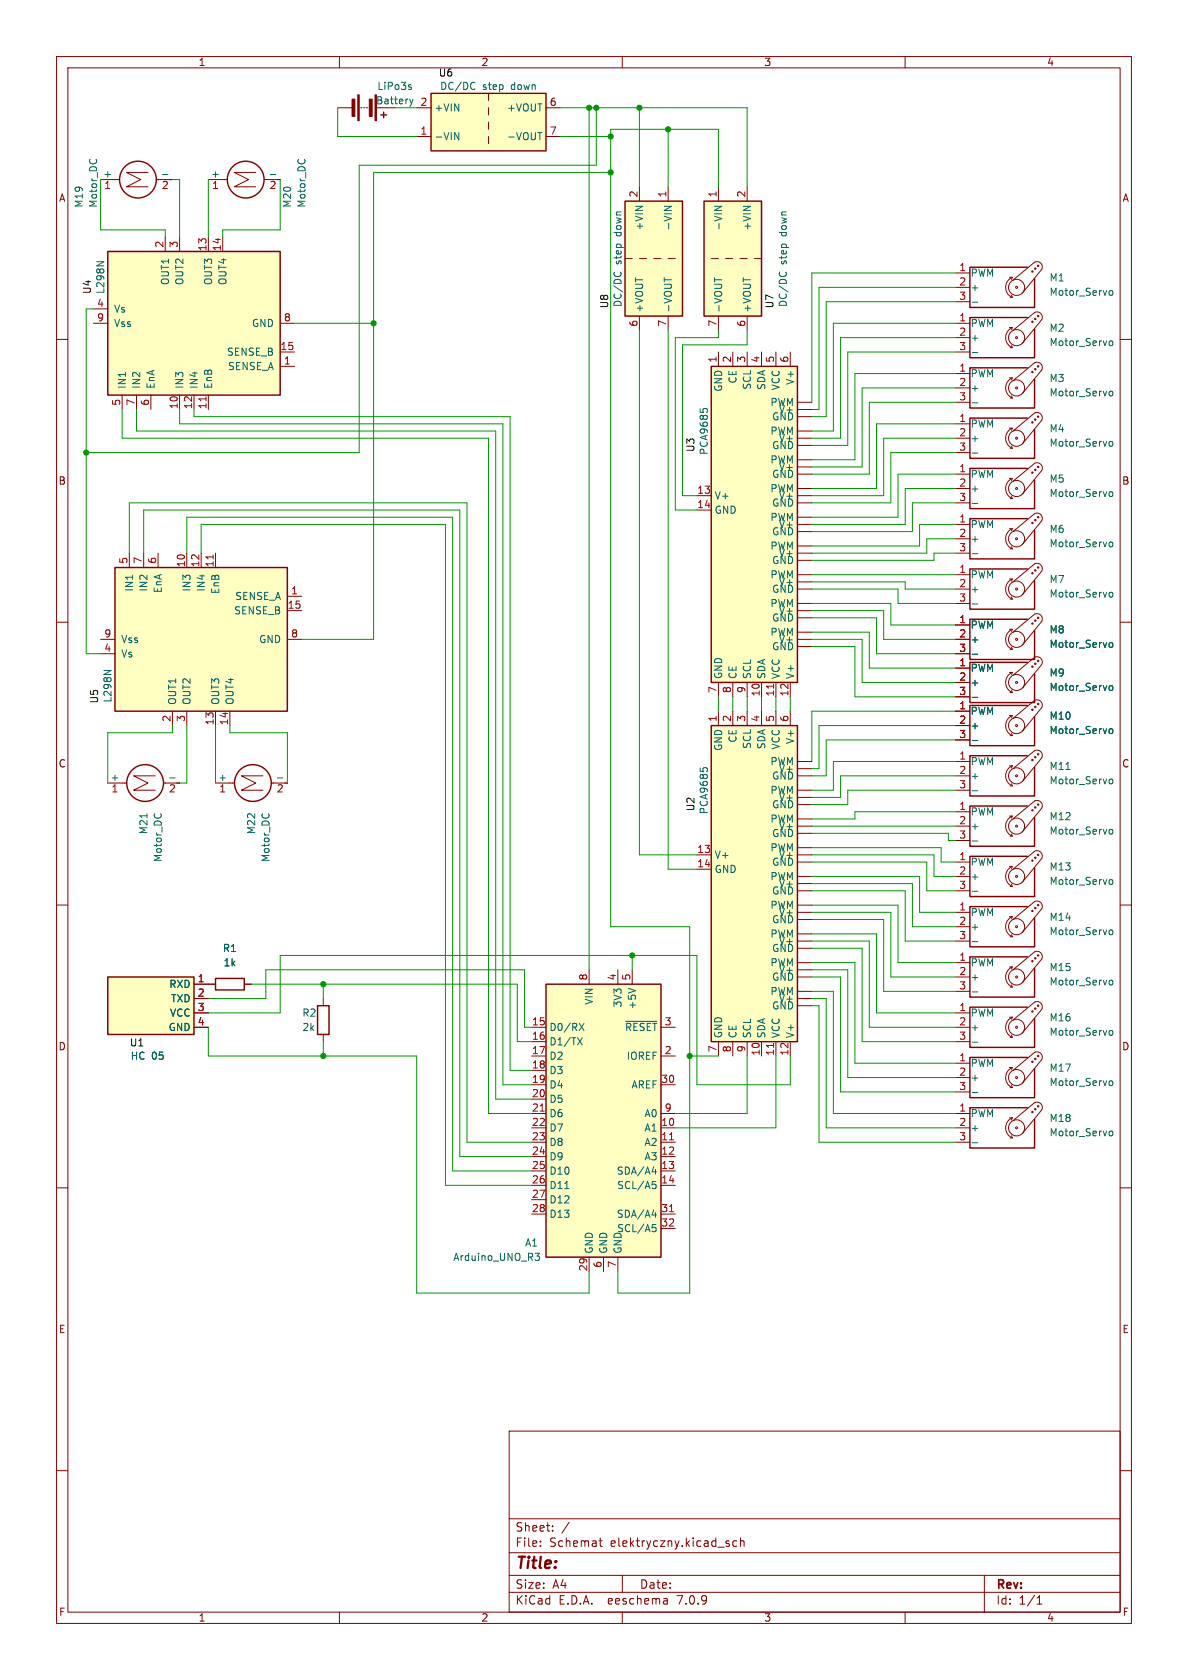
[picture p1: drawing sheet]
<svg xmlns="http://www.w3.org/2000/svg" width="210mm" height="297mm" viewBox="0 0 210 297" stroke-linecap="round" stroke-linejoin="round" font-family="sans-serif">
<g fill="none" stroke="#840000" stroke-width=".18">
<path d="M10 10h190v277h-190zM12 12h186v273h-186zM59.7 19.1h2.5M60 10v2M63.8 19.1h.2M64.3 19.1h.2M64.8 19.1h.2M73.7 19.1h2.5M86.4 16.5v1.3M86.4 19.1v1.2M96.5 19.1h2.6M110 10v2"/>
<path d="M160 10v2M17.8 31.8h3.3M26.2 30.5h-3.8l2.5 1.3-2.5 1.2h3.8M27.6 31.8h2.9M36.8 31.8h3.4M45.2 30.5h-3.8l2.5 1.3-2.5 1.2h3.8M46.7 31.8h2.8M73.7 24.1h2.5M86.4 21.6v1.3M86.4 24.1v1.3M96.5 24.1h2.6M113 33v2.6"/>
<path d="M118.1 33v2.6M127 33v2.6M132.1 33v2.6M10 60h2M16.5 54.6h2.5M16.5 57.2h2.5M29.2 41.9v2.6M31.7 41.9v2.6M36.8 41.9v2.6M39.4 41.9v2.6M49.5 57.2h2.6M110.5 45.7h1.3"/>
<path d="M113 45.7h1.3M113 55.9v2.5M115.6 45.7h1.2M118.1 45.7h1.3M118.1 55.9v2.5M125.7 45.7h1.3M127 55.9v2.5M128.3 45.7h1.2M130.8 45.7h1.3M132.1 55.9v2.5M133.3 45.7h1.3M168.9 57.2h2.5"/>
<path d="M168.9 59.7h2.5M168.9 48.3h2.5M168.9 50.8h2.5M168.9 53.3h2.5M178.4 57.9h.5M178.4 49h.5M178.6 52.6h.3M178.8 52.2l.1 .4M178.9 57.9a1.93 1.93 0 0 0-1.1 1.8 1.93 1.93 0 0 0 1.1 1.8M178.9 49a1.93 1.93 0 0 0-1.1 1.8 1.93 1.93 0 0 0 1.1 1.8M178.9 57.9l-.1 .4M178.9 49l-.1 .4"/>
<path d="M179.1 58.4l3.8-3.2a.94 .94 0 0 1 1.1 .2 .94 .94 0 0 1 .1 1.1l-3.4 4.2M179.1 49.5l3.8-3.1a.94 .94 0 0 1 1.1 .1 .94 .94 0 0 1 .1 1.1l-3.4 4.2M198 60h2M21.6 69.9v2.5M24.1 69.9v2.5M26.7 69.9v2.5M31.7 69.9v2.5M34.3 69.9v2.5M36.8 69.9v2.5M49.5 64.8h2.6M49.5 62.2h2.6M127 62.2v2.6"/>
<path d="M129.5 62.2v2.6M132.1 62.2v2.6M134.6 62.2v2.6M137.2 62.2v2.6M139.7 62.2v2.6M141 73.7h2.5M141 78.7h2.5M141 71.1h2.5M141 76.2h2.5M141 72.4h2.5M141 77.5h2.5M168.9 71.1h2.5"/>
<path d="M168.9 77.5h2.5M168.9 62.2h2.5M168.9 66h2.5M168.9 68.6h2.5M168.9 74.9h2.5M178.4 66.8h.5M178.4 75.7h.5M178.6 61.5h.3M178.6 70.4h.3M178.6 79.2h.3M178.8 61.1l.1 .4M178.8 70l.1 .4"/>
<path d="M178.8 78.9l.1 .3M178.9 66.8a1.93 1.93 0 0 0-1.1 1.8 1.93 1.93 0 0 0 1.1 1.8M178.9 75.7a1.93 1.93 0 0 0-1.1 1.8 1.93 1.93 0 0 0 1.1 1.7M178.9 66.8l-.1 .4M178.9 75.7l-.1 .4M179.1 67.3l3.8-3.2a.94 .94 0 0 1 1.1 .2 .94 .94 0 0 1 .1 1.1l-3.4 4.2M179.1 76.2l3.8-3.2a.94 .94 0 0 1 1.1 .2 .94 .94 0 0 1 .1 1.1l-3.4 4.2M22.9 97.8v2.5M25.4 97.8v2.5M27.9 97.8v2.5M33 97.8v2.5M35.6 97.8v2.5"/>
<path d="M38.1 97.8v2.5M123.2 87.6h2.5M123.2 90.2h2.5M141 83.8h2.5M141 88.9h2.5M141 94h2.5M141 99.1h2.5M141 81.3h2.5M141 86.4h2.5M141 91.4h2.5M141 96.5h2.5M141 82.6h2.5"/>
<path d="M141 87.6h2.5M141 92.7h2.5M141 97.8h2.5M168.9 83.8h2.5M168.9 88.9h2.5M168.9 86.4h2.5M168.9 92.7h2.5M168.9 97.8h2.5M168.9 95.3h2.5M168.9 80h2.5M178.4 93.5h.5M178.4 84.6h.5"/>
<path d="M178.6 97h.3M178.6 88.1h.3M178.8 96.6l.1 .4M178.8 87.8l.1 .3M178.9 93.5a1.93 1.93 0 0 0-1.1 1.8 1.93 1.93 0 0 0 1.1 1.7M178.9 84.6a1.93 1.93 0 0 0-1.1 1.8 1.93 1.93 0 0 0 1.1 1.7M178.9 93.5l-.1 .4M178.9 84.6l-.1 .4M179.1 94l3.8-3.2a.94 .94 0 0 1 1.1 .2 .94 .94 0 0 1 .1 1.1l-3.4 4.2M179.1 85.1l3.8-3.2a.94 .94 0 0 1 1.1 .2 .94 .94 0 0 1 .1 1.1l-3.4 4.2M10 110h2M17.8 115.6h2.5"/>
<path d="M17.8 113h2.5M50.8 105.4h2.5M50.8 108h2.5M50.8 113h2.5M141 108h2.5M141 113h2.5M141 104.1h2.5M141 109.2h2.5M141 114.3h2.5M141 101.6h2.5M141 106.7h2.5M141 111.8h2.5"/>
<path d="M141 102.9h2.5M168.9 115.6h2.5M168.9 113h2.5M168.9 104.1h2.5M168.9 101.6h2.5M168.9 106.7h2.5M168.9 110.5h2.5M168.9 118.1h2.5M178.4 111.3h.5M178.4 102.4h.5M178.4 118.9h.5M178.6 114.8h.3"/>
<path d="M178.6 105.9h.3M178.8 114.4l.1 .4M178.8 105.5l.1 .4M178.9 111.3a1.93 1.93 0 0 0-1.1 1.7 1.93 1.93 0 0 0 1.1 1.8M178.9 102.4a1.93 1.93 0 0 0-1.1 1.7 1.93 1.93 0 0 0 1.1 1.8M178.9 118.9a1.93 1.93 0 0 0-1.1 1.8 1.93 1.93 0 0 0 1.1 1.7M178.9 111.3l-.1 .3M178.9 102.4l-.1 .3M178.9 118.9l-.1 .4M179.1 111.8l3.8-3.2a.94 .94 0 0 1 1.1 .2 .94 .94 0 0 1 .1 1.1l-3.4 4.1M179.1 102.9l3.8-3.2a.94 .94 0 0 1 1.1 .2 .94 .94 0 0 1 .1 1.1l-3.4 4.2M179.1 119.4l3.8-3.2a.94 .94 0 0 1 1.1 .2 .94 .94 0 0 1 .1 1.1l-3.4 4.2"/>
<path d="M198 110h2M19 138.4h3.4M27.4 137.2h-3.8l2.6 1.2-2.6 1.3h3.8M28.9 138.4h2.8M30.5 125.7v2.6M33 125.7v2.6M38.1 138.4h3.4M38.1 125.7v2.6M40.6 125.7v2.6M46.5 137.2h-3.8l2.5 1.2-2.5 1.3h3.8M48 138.4h2.8M127 120.7v2.5"/>
<path d="M127 125.7v2.6M129.5 120.7v2.5M129.5 125.7v2.6M132.1 120.7v2.5M132.1 125.7v2.6M134.6 120.7v2.5M134.6 125.7v2.6M137.2 120.7v2.5M137.2 125.7v2.6M139.7 120.7v2.5M139.7 125.7v2.6M141 137.2h2.5"/>
<path d="M141 134.6h2.5M141 139.7h2.5M141 135.9h2.5M168.9 137.2h2.5M168.9 134.6h2.5M168.9 139.7h2.5M168.9 125.7h2.5M168.9 128.3h2.5M168.9 130.8h2.5M168.9 120.7h2.5M168.9 123.2h2.5M178.4 126.5h.5"/>
<path d="M178.4 135.4h.5M178.6 130h.3M178.6 138.9h.3M178.6 122.4h.3M178.8 129.7l.1 .3M178.8 138.6l.1 .3M178.8 122l.1 .4M178.9 126.5a1.93 1.93 0 0 0-1.1 1.8 1.93 1.93 0 0 0 1.1 1.7M178.9 135.4a1.93 1.93 0 0 0-1.1 1.8 1.93 1.93 0 0 0 1.1 1.7M178.9 126.5l-.1 .4M178.9 135.4l-.1 .4M179.1 127l3.8-3.2a.94 .94 0 0 1 1.1 .2 .94 .94 0 0 1 .1 1.1l-3.4 4.2"/>
<path d="M179.1 135.9l3.8-3.2a.94 .94 0 0 1 1.1 .2 .94 .94 0 0 1 .1 1.1l-3.4 4.2M10 160h2M123.2 151.1h2.5M123.2 153.7h2.5M141 152.4h2.5M141 154.9h2.5M141 157.5h2.5M141 142.2h2.5M141 147.3h2.5M141 144.8h2.5M141 149.9h2.5M141 141h2.5"/>
<path d="M141 146.1h2.5M141 151.1h2.5M141 156.2h2.5M168.9 152.4h2.5M168.9 154.9h2.5M168.9 157.5h2.5M168.9 146.1h2.5M168.9 143.5h2.5M168.9 148.6h2.5M178.4 153.2h.5M178.4 144.3h.5M178.6 156.7h.3"/>
<path d="M178.6 147.8h.3M178.8 156.3l.1 .4M178.8 147.4l.1 .4M178.9 153.2a1.93 1.93 0 0 0-1.1 1.7 1.93 1.93 0 0 0 1.1 1.8M178.9 144.3a1.93 1.93 0 0 0-1.1 1.8 1.93 1.93 0 0 0 1.1 1.7M178.9 153.2l-.1 .3M178.9 144.3l-.1 .4M179.1 153.7l3.8-3.2a.94 .94 0 0 1 1.1 .2 .94 .94 0 0 1 .1 1.1l-3.4 4.2M179.1 144.8l3.8-3.2a.94 .94 0 0 1 1.1 .2 .94 .94 0 0 1 .1 1.1l-3.4 4.2M198 160h2M34.3 176.5h2.5M34.3 174h3.8"/>
<path d="M34.3 179.1h2.5M43.2 174h1.2M57.1 176.5v1.3M104.1 171.5v2.5M109.2 171.5v2.5M111.8 171.5v2.5M141 162.6h2.5M141 167.6h2.5M141 172.7h2.5M141 177.8h2.5M141 160h2.5M141 165.1h2.5"/>
<path d="M141 170.2h2.5M141 175.3h2.5M141 161.3h2.5M141 166.4h2.5M141 171.5h2.5M141 176.5h2.5M168.9 172.7h2.5M168.9 170.2h2.5M168.9 175.3h2.5M168.9 161.3h2.5M168.9 166.4h2.5M168.9 179.1h2.5"/>
<path d="M168.9 163.8h2.5M178.4 179.8h.5M178.4 170.9h.5M178.4 162.1h.5M178.6 174.5h.3M178.6 165.6h.3M178.8 174.1l.1 .4M178.8 165.2l.1 .4M178.9 179.8a1.93 1.93 0 0 0-1.1 1.8 1.93 1.93 0 0 0 1.1 1.8M178.9 170.9a1.93 1.93 0 0 0-1.1 1.8 1.93 1.93 0 0 0 1.1 1.8M178.9 162.1a1.93 1.93 0 0 0-1.1 1.7 1.93 1.93 0 0 0 1.1 1.8M178.9 179.8l-.1 .4"/>
<path d="M178.9 170.9l-.1 .4M178.9 162.1l-.1 .3M179.1 171.5l3.8-3.2a.94 .94 0 0 1 1.1 .1 .94 .94 0 0 1 .1 1.1l-3.4 4.2M179.1 162.6l3.8-3.2a.94 .94 0 0 1 1.1 .2 .94 .94 0 0 1 .1 1.1l-3.4 4.1M34.3 181.6h2.5M57.1 182.9v1.3M94 199.4h2.5M94 181.6h2.5M94 184.2h2.5M94 186.7h2.5M94 189.2h2.5M94 191.8h2.5"/>
<path d="M94 194.3h2.5M94 196.9h2.5M116.8 199.4h2.6M116.8 181.6h2.6M116.8 186.7h2.6M116.8 191.8h2.6M116.8 196.9h2.6M127 184.2v2.5M129.5 184.2v2.5M132.1 184.2v2.5M134.6 184.2v2.5M137.2 184.2v2.5"/>
<path d="M139.7 184.2v2.5M168.9 199.4h2.5M168.9 181.6h2.5M168.9 184.2h2.5M168.9 196.9h2.5M168.9 188h2.5M168.9 190.5h2.5M168.9 193h2.5M178.4 197.6h.5M178.4 188.7h.5M178.6 192.3h.3M178.6 183.4h.3"/>
<path d="M178.8 191.9l.1 .4M178.8 183l.1 .4M178.9 197.6a1.93 1.93 0 0 0-1.1 1.8 1.93 1.93 0 0 0 1.1 1.8M178.9 188.7a1.93 1.93 0 0 0-1.1 1.8 1.93 1.93 0 0 0 1.1 1.8M178.9 197.6l-.1 .4M178.9 188.7l-.1 .4M179.1 198.1l3.8-3.2a.94 .94 0 0 1 1.1 .2 .94 .94 0 0 1 .1 1.1l-3.4 4.2M179.1 189.2l3.8-3.1a.94 .94 0 0 1 1.1 .1 .94 .94 0 0 1 .1 1.1l-3.4 4.2M179.1 180.3l3.8-3.1a.94 .94 0 0 1 1.1 .1 .94 .94 0 0 1 .1 1.1l-3.4 4.2M10 210h2M94 201.9h2.5M94 204.5h2.5"/>
<path d="M94 207h2.5M94 209.6h2.5M94 212.1h2.5M94 214.6h2.5M116.8 201.9h2.6M116.8 204.5h2.6M116.8 207h2.6M116.8 209.6h2.6M116.8 214.6h2.6M116.8 217.2h2.6M168.9 201.9h2.5M178.6 201.2h.3"/>
<path d="M178.8 200.8l.1 .4M198 210h2M104.1 222.2v2.6M106.7 222.2v2.6M109.2 222.2v2.6M10 260h2M90 253h108v32h-108zM198 260h2M90 278.5h108M90 274.5h108M90 268.5h108M95.5 273.2v.2"/>
<path d="M95.5 272.5v.1M97.7 270.5v.2M97.7 269.8v.1M100.6 269.1l-1.3 1.9M105.9 272.4h.6M106.1 271.9v1.3l.4 .2M110 278.5v3M128.8 272.9l.2 .2-.2 .3M128.8 272.4l.1 .1M130.3 272.5l-.5-.1-.3 .3v.4l.2 .2h.6M130.9 272.5l.2-.1 .4 .1v.9M130.9 271.9v1.5"/>
<path d="M174 278.5v6.5M60 285v2M90 281.5h108M110 285v2M117.9 282.7l.1 .9M118 283.5l-.2 .1M118 282.9l-.2 .1M160 285v2M183.3 283.6h.9M183.3 282.5l.5-.4v1.5"/>
<circle cx="179.7" cy="59.7" r=".18"/>
<circle cx="179.7" cy="50.8" r=".18"/>
<circle cx="179.7" cy="50.8" r="1.42"/>
<circle cx="179.7" cy="59.7" r="1.42"/>
<circle cx="182.5" cy="48" r=".13"/>
<circle cx="182.5" cy="56.9" r=".13"/>
<circle cx="183" cy="47.5" r=".13"/>
<circle cx="183" cy="56.4" r=".13"/>
<circle cx="183.5" cy="47" r=".13"/>
<circle cx="183.5" cy="55.9" r=".13"/>
<circle cx="179.7" cy="77.5" r=".18"/>
<circle cx="179.7" cy="68.6" r=".18"/>
<circle cx="179.7" cy="68.6" r="1.42"/>
<circle cx="179.7" cy="77.5" r="1.42"/>
<circle cx="182.5" cy="65.8" r=".13"/>
<circle cx="182.5" cy="74.7" r=".13"/>
<circle cx="183" cy="65.3" r=".13"/>
<circle cx="183" cy="74.2" r=".13"/>
<circle cx="183.5" cy="73.7" r=".13"/>
<circle cx="183.5" cy="64.8" r=".13"/>
<circle cx="179.7" cy="95.2" r=".18"/>
<circle cx="179.7" cy="86.4" r=".18"/>
<circle cx="179.7" cy="86.4" r="1.42"/>
<circle cx="179.7" cy="95.2" r="1.42"/>
<circle cx="182.5" cy="92.5" r=".13"/>
<circle cx="182.5" cy="83.6" r=".13"/>
<circle cx="183" cy="91.9" r=".13"/>
<circle cx="183" cy="83.1" r=".13"/>
<circle cx="183.5" cy="91.4" r=".13"/>
<circle cx="183.5" cy="82.5" r=".13"/>
<circle cx="179.7" cy="113" r=".18"/>
<circle cx="179.7" cy="104.1" r=".18"/>
<circle cx="179.7" cy="104.1" r="1.42"/>
<circle cx="179.7" cy="113" r="1.42"/>
<circle cx="182.5" cy="110.2" r=".13"/>
<circle cx="182.5" cy="117.9" r=".13"/>
<circle cx="182.5" cy="101.3" r=".13"/>
<circle cx="183" cy="100.8" r=".13"/>
<circle cx="183" cy="109.7" r=".13"/>
<circle cx="183" cy="117.3" r=".13"/>
<circle cx="183.5" cy="100.3" r=".13"/>
<circle cx="183.5" cy="109.2" r=".13"/>
<circle cx="183.5" cy="116.8" r=".13"/>
<circle cx="179.7" cy="120.6" r=".18"/>
<circle cx="179.7" cy="128.3" r=".18"/>
<circle cx="179.7" cy="137.2" r=".18"/>
<circle cx="179.7" cy="137.2" r="1.42"/>
<circle cx="179.7" cy="128.3" r="1.42"/>
<circle cx="179.7" cy="120.6" r="1.42"/>
<circle cx="182.5" cy="134.4" r=".13"/>
<circle cx="182.5" cy="125.5" r=".13"/>
<circle cx="183" cy="125" r=".13"/>
<circle cx="183" cy="133.9" r=".13"/>
<circle cx="183.5" cy="124.5" r=".13"/>
<circle cx="183.5" cy="133.3" r=".13"/>
<circle cx="179.7" cy="146" r=".18"/>
<circle cx="179.7" cy="154.9" r=".18"/>
<circle cx="179.7" cy="146" r="1.42"/>
<circle cx="179.7" cy="154.9" r="1.42"/>
<circle cx="182.5" cy="152.1" r=".13"/>
<circle cx="182.5" cy="143.3" r=".13"/>
<circle cx="183" cy="142.7" r=".13"/>
<circle cx="183" cy="151.6" r=".13"/>
<circle cx="183.5" cy="142.2" r=".13"/>
<circle cx="183.5" cy="151.1" r=".13"/>
<circle cx="179.7" cy="163.8" r=".18"/>
<circle cx="179.7" cy="172.7" r=".18"/>
<circle cx="179.7" cy="163.8" r="1.42"/>
<circle cx="179.7" cy="172.7" r="1.42"/>
<circle cx="182.5" cy="169.9" r=".13"/>
<circle cx="182.5" cy="178.8" r=".13"/>
<circle cx="182.5" cy="161" r=".13"/>
<circle cx="183" cy="160.5" r=".13"/>
<circle cx="183" cy="169.4" r=".13"/>
<circle cx="183" cy="178.3" r=".13"/>
<circle cx="183.5" cy="168.9" r=".13"/>
<circle cx="183.5" cy="160" r=".13"/>
<circle cx="183.5" cy="177.8" r=".13"/>
<circle cx="179.7" cy="190.5" r=".18"/>
<circle cx="179.7" cy="181.6" r=".18"/>
<circle cx="179.7" cy="199.4" r=".18"/>
<circle cx="179.7" cy="181.6" r="1.42"/>
<circle cx="179.7" cy="190.5" r="1.42"/>
<circle cx="179.7" cy="199.4" r="1.42"/>
<circle cx="182.5" cy="196.6" r=".13"/>
<circle cx="182.5" cy="187.7" r=".13"/>
<circle cx="183" cy="196.1" r=".13"/>
<circle cx="183" cy="187.2" r=".13"/>
<circle cx="183.5" cy="186.7" r=".13"/>
<circle cx="183.5" cy="195.6" r=".13"/>
</g>
<g fill="none" stroke="#840000" stroke-width=".25">
<path d="M67.8 19.8v1M76.2 16.5h20.3v10.2h-20.3zM67.3 20.3h1M110.5 35.6h10.1v20.3h-10.1zM124.5 35.6h10.1v20.3h-10.1zM19 44.5h30.5v25.4h-30.5zM181.6 56.1h-10.2v7.1h11.5v-5M181.6 47.2h-10.2v7.2h11.5v-5.1M125.7 64.8h15.3v55.9h-15.3zM181.6 65h-10.2v7.1h11.5v-5M181.6 73.9h-10.2v7.1h11.5v-5.1M181.6 91.7h-10.2v7.1h11.5v-5.1"/>
<path d="M181.6 82.8h-10.2v7.1h11.5v-5.1M20.3 100.3h30.5v25.4h-30.5zM181.6 109.5h-10.2v7.1h11.5v-5.1M181.6 100.6h-10.2v7.1h11.5v-5.1M181.6 117.1h-10.2v7.1h11.5v-5.1M125.7 128.3h15.3v55.9h-15.3zM181.6 124.7h-10.2v7.1h11.5v-5.1M181.6 133.6h-10.2v7.1h11.5v-5.1M181.6 151.4h-10.2v7.1h11.5v-5.1M181.6 142.5h-10.2v7.1h11.5v-5.1M19 172.7h15.3v10.2h-15.3zM38.1 173h5.1v2h-5.1z"/>
<path d="M56.1 177.8h2.1v5.1h-2.1zM96.5 174h20.3v48.2h-20.3zM181.6 178.1h-10.2v7.1h11.5v-5.1M181.6 169.2h-10.2v7.1h11.5v-5.1M181.6 160.3h-10.2v7.1h11.5v-5.1M181.6 195.8h-10.2v7.1h11.5v-5M181.6 186.9h-10.2v7.2h11.5v-5.1"/>
<circle cx="24.4" cy="31.7" r="3.3"/>
<circle cx="43.4" cy="31.7" r="3.3"/>
<circle cx="25.7" cy="138.4" r="3.3"/>
<circle cx="44.7" cy="138.4" r="3.3"/>
</g>
<g fill="none" stroke="#006464" stroke-width=".18">
<path d="M72.4 15.4l.3 .1 .1 .1-.2 .2h-.3M72.4 15h.3M72.4 17.5l.3 .9M72.7 18.4l-.2 .3M73 17.5l-.3 .9M83.7 14.5l.3 .2M84 15.7l-.3 .1M15.9 28.2v.1M17 28.2v.1M28.7 30.8h1M47.8 30.8h.9M52.8 28.2l-.1 .1"/>
<path d="M53.8 28.2l.1 .1M80.4 23.4l.7 1.3v-1.3M95.1 23.4h.7M117.4 36.5h1.3l-1.3 .7M126.3 36.5h1.3l-1.3 .7M17.1 46.3h1.3l-1.3 .7M108.7 48.1l-.2 .3M109.7 48.1l.1 .3M117.4 49.1v.7M126.3 49.1v.7M137.9 48.1l-.2 .3M138.9 48.1l.1 .3"/>
<path d="M171.9 53.4h.9M196.1 51.6l.2-.2h.3l.1 .2-.1 .6h-.3l-.2-.2M123.8 72.3v.6M124.3 72.5l.2-.3h.3l.2 .3M171.9 62.3h.9M171.9 71.2h.9M196.1 60.5l.2-.2h.3l.1 .2-.1 .5-.3 .1-.2-.2M196.1 69.4l.2-.3 .3 .1 .1 .2-.1 .5-.3 .1-.2-.2M196.1 78.3l.2-.3 .3 .1 .1 .2-.1 .5-.3 .1-.2-.3M171.9 97.9h.9M171.9 80.1h.9M171.9 89h.9"/>
<path d="M196.1 87.2l.2-.3 .3 .1 .1 .2-.1 .5-.3 .1-.2-.3M196.1 96.1l.2-.3 .3 .1 .1 .2-.1 .5-.3 .1-.2-.3M18.4 118.5h1.2l-1.2 .7M171.9 115.7h.9M171.9 106.8h.9M196.1 105l.2-.3 .3 .1 .1 .2-.1 .5-.3 .1-.2-.3M196.1 113.8l.2-.2 .3 .1 .1 .1-.1 .6h-.3l-.2-.2M30 137.5h1M49 137.5h1M123.8 135.8v.6M124.3 136l.2-.3h.3l.2 .3M171.9 130.9h.9"/>
<path d="M171.9 139.8h.9M171.9 123.3h.9M188.4 136h.8M196.1 121.5l.2-.3 .3 .1 .1 .2-.1 .5-.3 .1-.2-.3M196.1 129.1l.2-.3 .3 .1 .1 .2-.1 .5-.3 .1-.2-.3M196.1 138l.2-.3 .3 .1 .1 .2-.1 .5-.3 .1-.2-.3M26 143.9v.7M27.4 143.9h-.1M28.4 143.9h.1M46.4 143.9h.1M47.4 143.9h.1M171.9 157.6h.9"/>
<path d="M171.9 148.7h.9M196.1 155.8l.2-.3 .3 .1 .1 .2-.1 .5-.3 .1-.2-.3M196.1 146.9l.2-.3 .3 .1 .1 .2-.1 .5-.3 .1-.2-.3M111.1 174.7l1.2 .4M171.9 175.4h.9M171.9 166.5h.9M196.1 164.6l.2-.2 .3 .1 .1 .1-.1 .6h-.3l-.2-.2M196.1 173.5l.2-.2h.3l.1 .2-.1 .6h-.3l-.2-.2M102.1 183.5l.8 1.2M102.4 180.9l.8 1.3M102.9 183.5l-.8 1.2M103.2 180.9l-.8 1.3"/>
<path d="M110.6 180.6h5.5M171.9 193.1h.9M171.9 184.2h.9M196.1 182.4l.2-.2h.3l.1 .2-.1 .6h-.3l-.2-.2M196.1 191.3l.2-.2h.3l.1 .2-.1 .6h-.3l-.2-.2M99.8 210.1h.8M115.3 207.2h.8M115.3 214.8h.8M115.3 208.9h.6M115.3 216.5h.6M115.4 209.3h.3l.3 .3-.1 .5h-.5M115.4 217h.3l.3 .2-.1 .5h-.5"/>
<path d="M115.9 206.7v.9M115.9 214.4v.8M171.9 202h.9M196.1 200.2l.2-.2h.3l.1 .2-.1 .5-.3 .1-.2-.2M94.6 221.6h.8l-.5 .4 .4 .2 .1 .4-.3 .2h-.3"/>
</g>
<g fill="#ffffc2" stroke="#ffffc2" stroke-width=".18">
<path d="M125.7 128.3h15.3v55.9h-15.3z"/>
<path d="M20.3 100.3h30.5v25.4h-30.5z"/>
<path d="M96.5 174h20.3v48.2h-20.3z"/>
<path d="M124.5 35.6h10.1v20.3h-10.1z"/>
<path d="M125.7 64.8h15.3v55.9h-15.3z"/>
<path d="M110.5 35.6h10.1v20.3h-10.1z"/>
<path d="M76.2 16.5h20.3v10.2h-20.3z"/>
<path d="M19 172.7h15.3v10.2h-15.3z"/>
<path d="M19 44.5h30.5v25.4h-30.5z"/>
</g>
<path d="M36.4 70.2v.7M37.7 98.1v.7M136.7 121v.7M95.5 196.4h.7M136.7 184.5v.7M118.4 201.5h.7M118.4 214.2h.7" fill="none" stroke="#a90000" stroke-width=".18"/>
<g fill="#840000" stroke="#840000" stroke-width=".18">
<path d="M63.2 16.8h.3v4.5h-.3z"/>
<path d="M66.3 16.8h.2v4.5h-.2z"/>
<path d="M62.2 17.5h.5v3.1h-.5z"/>
<path d="M65.3 17.5h.5v3.1h-.5z"/>
</g>
<g fill="none" stroke="#009600" stroke-width=".18">
<path d="M59.7 19.1v5h14M69.8 19.1h3.9M99.1 19.1h33v13.9M104.1 19.1v152.4M105.4 19.1v10.1h-41.9v50.8h-48.3M113 19.1v13.9M17.8 31.8v8.8h11.4v1.3M30.5 31.8h1.2v10.1M36.8 31.8v10.1M49.5 31.8v8.8h-10.1v1.3M99.1 24.1h8.8M107.9 30.5h-41.9v82.5h-12.7"/>
<path d="M118.1 22.9v10.1M127 33v-10.1h-19.1v140.9h14v64.8h-12.7v-3.8M16.5 54.6h-1.3v61h2.6M52.1 57.2h13.9M113 58.4v92.7h10.2M118.1 58.4v95.3h5.1M127 58.4v1.3h-7.6v30.5h3.8M132.1 58.4v2.6h-11.5v26.6h2.6M168.9 59.7h-20.3v17.8h-5.1M168.9 57.2h-21.6v19h-3.8M168.9 53.3h-22.9v20.4h-2.5M168.9 48.3h-25.4v22.8"/>
<path d="M168.9 50.8h-24.1v21.6h-1.3M21.6 72.4v5.1h64.8v119.4h7.6M24.1 72.4v3.8h63.5v118.1h6.4M31.7 72.4v2.5h57.2v116.9h5.1M34.3 72.4v1.3h55.9v115.5h3.8M168.9 77.5h-12.7v10.1h-12.7M168.9 74.9h-14v11.5h-11.4M168.9 71.1h-15.2v12.7h-10.2M168.9 66h-17.8v15.3h-7.6M168.9 68.6h-16.5v14h-8.9M168.9 62.2h-19v16.5h-6.4M22.9 97.8v-8.9h59.6v113h11.5"/>
<path d="M25.4 97.8v-7.6h55.9v114.3h12.7M33 97.8v-6.4h47v115.6h14M35.6 97.8v-5.1h43.1v116.9h15.3M168.9 97.8h-3.8v1.3h-21.6M168.9 80h-11.4v8.9h-14M168.9 88.9h-7.6v5.1h-17.8M168.9 83.8h-10.2v7.6h-15.2M168.9 86.4h-8.9v6.3h-16.5M168.9 92.7h-6.3v3.8h-19.1M168.9 95.3h-5.1v2.5h-20.3M143.5 109.2h11.4v6.4h14M143.5 104.1h15.2v2.6h10.2"/>
<path d="M143.5 106.7h14v3.8h11.4M143.5 108h12.7v5h12.7M143.5 113h8.9v7.7h16.5M143.5 114.3h7.6v8.9h17.8M143.5 111.8h10.2v6.3h15.2M143.5 102.9h16.5v1.2h8.9M143.5 101.6h25.4M30.5 128.3v1.2h-11.5v8.9M33 128.3v10.1h-1.3M38.1 128.3v10.1M40.6 128.3v1.2h10.2v8.9M127 123.2v2.5"/>
<path d="M129.5 123.2v2.5M132.1 123.2v2.5M134.6 123.2v2.5M137.2 123.2v2.5M139.7 123.2v2.5M168.9 125.7h-25.4v8.9M168.9 130.8h-22.9v6.4h-2.5M168.9 128.3h-24.1v7.6h-1.3M168.9 139.7h-19v2.5h-6.4M168.9 137.2h-20.3v3.8h-5.1M168.9 134.6h-21.6v5.1h-3.8M143.5 146.1h25.4"/>
<path d="M143.5 147.3h24.1v1.3h1.3M143.5 149.9h22.9v2.5h2.5M143.5 151.1h21.6v3.8h3.8M143.5 157.5h16.5v8.9h8.9M143.5 156.2h17.8v7.6h7.6M143.5 154.9h19.1v6.4h6.3M143.5 152.4h20.3v5.1h5.1M168.9 143.5h-17.8v1.3h-7.6M36.8 179.1h12.7v-10.2h73.7v22.9h16.5v-5.1M36.8 176.5h10.2v-5h45.7v10.1h1.3M44.4 174h47v10.2h2.6M57.1 174v2.5"/>
<path d="M111.8 168.9v2.6M143.5 176.5h2.5v22.9h22.9M143.5 177.8h1.3v24.1h24.1M143.5 160h15.2v10.2h10.2M143.5 161.3h14v11.4h11.4M143.5 162.6h12.7v12.7h12.7M143.5 165.1h11.4v14h14M143.5 167.6h8.9v16.6h16.5M143.5 170.2h7.6v17.8h17.8M143.5 166.4h10.2v15.2h15.2M143.5 171.5h6.4v19h19M143.5 172.7h5.1v20.3h20.3"/>
<path d="M143.5 175.3h3.8v21.6h21.6M36.8 181.6v5.1h36.9v41.9h30.4v-3.8M57.1 184.2v2.5M121.9 186.7h5.1M132.1 186.7v10.2h-12.7M137.2 186.7v12.7h-17.8"/>
</g>
<g fill="#009600" stroke="#009600" stroke-width=".18">
<circle cx="15.2" cy="80" r=".46"/>
<circle cx="66" cy="57.2" r=".46"/>
<circle cx="105.4" cy="19.1" r=".46"/>
<circle cx="104.1" cy="19.1" r=".46"/>
<circle cx="118.1" cy="22.9" r=".46"/>
<circle cx="107.9" cy="24.1" r=".46"/>
<circle cx="113" cy="19.1" r=".46"/>
<circle cx="107.9" cy="30.5" r=".46"/>
<circle cx="57.1" cy="186.7" r=".46"/>
<circle cx="57.1" cy="174" r=".46"/>
<circle cx="111.8" cy="168.9" r=".46"/>
<circle cx="121.9" cy="186.7" r=".46"/>
</g>
<text font-size="2.8" fill="#840000" x="91" y="277.9">Title:</text>
<g font-size="2.1" fill="#840000">
<text x="91" y="273.7">File:</text>
<text x="91" y="271">Sheet:</text>
<text x="97.1" y="273.7">Schemat</text>
<text x="108" y="273.7">elektryczny.kicad_sch</text>
<text x="91" y="281.1">Size:</text>
<text x="97.7" y="281.1">A4</text>
<text x="113" y="281.1">Date:</text>
<text x="176" y="281.3">Rev:</text>
<text x="91" y="283.9">KiCad</text>
<text x="98.7" y="283.9">E.D.A.</text>
<text x="107.6" y="283.9">eeschema</text>
<text x="120" y="283.9">7.0.9</text>
<text x="176" y="283.9">Id:</text>
<text x="180.1" y="283.9">1/1</text>
</g>
<g font-size="1.8" fill="#840000">
<text x="35" y="11.9">1</text>
<text x="85" y="11.9">2</text>
<text x="135" y="11.9">3</text>
<text x="185" y="11.9">4</text>
<text x="10.3" y="35.9">A</text>
<text x="198.4" y="35.9">A</text>
<text x="10.3" y="85.9">B</text>
<text x="198.3" y="85.9">B</text>
<text x="10.3" y="135.9">C</text>
<text x="198.3" y="135.9">C</text>
<text x="10.3" y="185.9">D</text>
<text x="198.3" y="185.9">D</text>
<text x="10.3" y="235.9">E</text>
<text x="198.3" y="235.9">E</text>
<text x="10.3" y="285.9">F</text>
<text x="35" y="286.9">1</text>
<text x="85" y="286.9">2</text>
<text x="135" y="286.9">3</text>
<text x="185" y="286.9">4</text>
<text x="198.4" y="285.9">F</text>
</g>
<g font-size="1.8" fill="#006464">
<text x="66.6" y="16.1">LiPo3s</text>
<text x="77.7" y="16.1">DC/DC</text>
<text x="85.3" y="16.1">step</text>
<text x="90.4" y="16.1">down</text>
<text x="66.4" y="18.6">Battery</text>
<text x="76.7" y="19.9">+VIN</text>
<text x="89.5" y="19.9">+VOUT</text>
<text x="76.7" y="25">-VIN</text>
<text x="89.5" y="25">-VOUT</text>
<text x="18.2" y="31.5">+</text>
<text x="37.2" y="31.5">+</text>
<text x="14.8" y="36.8" transform="rotate(-90 14.8 36.8)">M19</text>
<text x="17.4" y="36.8" transform="rotate(-90 17.4 36.8)">Motor_DC</text>
<text x="51.7" y="36.8" transform="rotate(-90 51.7 36.8)">M20</text>
<text x="54.2" y="36.8" transform="rotate(-90 54.2 36.8)">Motor_DC</text>
<text x="110.1" y="41.6" transform="rotate(-90 110.1 41.6)">down</text>
<text x="113.9" y="40.9" transform="rotate(-90 113.9 40.9)">+VIN</text>
<text x="119" y="40.9" transform="rotate(-90 119 40.9)">-VIN</text>
<text x="127.9" y="40.9" transform="rotate(-90 127.9 40.9)">-VIN</text>
<text x="132.9" y="40.9" transform="rotate(-90 132.9 40.9)">+VIN</text>
<text x="139.3" y="41.6" transform="rotate(-90 139.3 41.6)">down</text>
<text x="110.1" y="46.8" transform="rotate(-90 110.1 46.8)">step</text>
<text x="139.3" y="46.8" transform="rotate(-90 139.3 46.8)">step</text>
<text x="18.6" y="52.1" transform="rotate(-90 18.6 52.1)">L298N</text>
<text x="30.1" y="50.5" transform="rotate(-90 30.1 50.5)">OUT1</text>
<text x="32.6" y="50.5" transform="rotate(-90 32.6 50.5)">OUT2</text>
<text x="37.7" y="50.5" transform="rotate(-90 37.7 50.5)">OUT3</text>
<text x="40.2" y="50.5" transform="rotate(-90 40.2 50.5)">OUT4</text>
<text x="171.5" y="49.1">PWM</text>
<text x="171.5" y="51.7">+</text>
<text x="185.4" y="50">M1</text>
<text x="185.4" y="52.5">Motor_Servo</text>
<text x="20.1" y="55.5">Vs</text>
<text x="20.1" y="58">Vss</text>
<text x="44.4" y="58">GND</text>
<text x="110.1" y="54.4" transform="rotate(-90 110.1 54.4)">DC/DC</text>
<text x="113.9" y="55.4" transform="rotate(-90 113.9 55.4)">+VOUT</text>
<text x="119" y="55.4" transform="rotate(-90 119 55.4)">-VOUT</text>
<text x="127.9" y="55.4" transform="rotate(-90 127.9 55.4)">-VOUT</text>
<text x="132.9" y="55.4" transform="rotate(-90 132.9 55.4)">+VOUT</text>
<text x="139.3" y="54.4" transform="rotate(-90 139.3 54.4)">DC/DC</text>
<text x="171.5" y="58">PWM</text>
<text x="185.4" y="58.9">M2</text>
<text x="40" y="63.1">SENSE_B</text>
<text x="40.2" y="65.6">SENSE_A</text>
<text x="171.5" y="60.6">+</text>
<text x="185.4" y="61.4">Motor_Servo</text>
<text x="22.5" y="68.8" transform="rotate(-90 22.5 68.8)">IN1</text>
<text x="25" y="68.8" transform="rotate(-90 25 68.8)">IN2</text>
<text x="27.5" y="68.8" transform="rotate(-90 27.5 68.8)">EnA</text>
<text x="32.6" y="68.8" transform="rotate(-90 32.6 68.8)">IN3</text>
<text x="35.2" y="68.8" transform="rotate(-90 35.2 68.8)">IN4</text>
<text x="37.7" y="68.8" transform="rotate(-90 37.7 68.8)">EnB</text>
<text x="127.9" y="69.4" transform="rotate(-90 127.9 69.4)">GND</text>
<text x="130.4" y="67.9" transform="rotate(-90 130.4 67.9)">CE</text>
<text x="132.9" y="69" transform="rotate(-90 132.9 69)">SCL</text>
<text x="135.5" y="69" transform="rotate(-90 135.5 69)">SDA</text>
<text x="136.1" y="72">PWM</text>
<text x="138" y="69.1" transform="rotate(-90 138 69.1)">VCC</text>
<text x="140.6" y="68.1" transform="rotate(-90 140.6 68.1)">V+</text>
<text x="171.5" y="66.9">PWM</text>
<text x="171.5" y="69.4">+</text>
<text x="185.4" y="67.7">M3</text>
<text x="185.4" y="70.3">Motor_Servo</text>
<text x="136.1" y="77.1">PWM</text>
<text x="136.4" y="74.5">GND</text>
<text x="137.6" y="73.3">V+</text>
<text x="171.5" y="75.8">PWM</text>
<text x="185.4" y="76.6">M4</text>
<text x="125.3" y="80.5" transform="rotate(-90 125.3 80.5)">PCA9685</text>
<text x="136.1" y="82.1">PWM</text>
<text x="136.4" y="79.6">GND</text>
<text x="137.6" y="78.3">V+</text>
<text x="137.6" y="83.4">V+</text>
<text x="171.5" y="78.3">+</text>
<text x="185.4" y="79.2">Motor_Servo</text>
<text x="126.2" y="88.5">V+</text>
<text x="136.1" y="87.2">PWM</text>
<text x="136.4" y="84.7">GND</text>
<text x="136.4" y="89.8">GND</text>
<text x="137.6" y="88.5">V+</text>
<text x="171.5" y="84.7">PWM</text>
<text x="171.5" y="87.2">+</text>
<text x="185.4" y="85.5">M5</text>
<text x="185.4" y="88.1">Motor_Servo</text>
<text x="126.2" y="91">GND</text>
<text x="136.1" y="92.3">PWM</text>
<text x="136.4" y="94.8">GND</text>
<text x="137.6" y="93.6">V+</text>
<text x="171.5" y="93.6">PWM</text>
<text x="185.4" y="94.4">M6</text>
<text x="136.1" y="97.4">PWM</text>
<text x="136.4" y="99.9">GND</text>
<text x="137.6" y="98.7">V+</text>
<text x="171.5" y="96.1">+</text>
<text x="185.4" y="97">Motor_Servo</text>
<text x="23.7" y="104.7" transform="rotate(-90 23.7 104.7)">IN1</text>
<text x="26.3" y="104.7" transform="rotate(-90 26.3 104.7)">IN2</text>
<text x="28.8" y="104.9" transform="rotate(-90 28.8 104.9)">EnA</text>
<text x="33.9" y="104.7" transform="rotate(-90 33.9 104.7)">IN3</text>
<text x="36.4" y="104.7" transform="rotate(-90 36.4 104.7)">IN4</text>
<text x="39" y="105.1" transform="rotate(-90 39 105.1)">EnB</text>
<text x="41.5" y="106.3">SENSE_A</text>
<text x="136.1" y="102.5">PWM</text>
<text x="136.1" y="107.5">PWM</text>
<text x="136.4" y="105">GND</text>
<text x="137.6" y="103.7">V+</text>
<text x="171.5" y="102.5">PWM</text>
<text x="171.5" y="105">+</text>
<text x="185.4" y="103.3">M7</text>
<text x="185.4" y="105.8">Motor_Servo</text>
<text x="21.3" y="113.9">Vss</text>
<text x="41.3" y="108.8">SENSE_B</text>
<text x="45.7" y="113.9">GND</text>
<text x="136.1" y="112.6">PWM</text>
<text x="136.4" y="110.1">GND</text>
<text x="137.6" y="108.8">V+</text>
<text x="137.6" y="113.9">V+</text>
<text x="171.5" y="111.4">PWM</text>
<text x="171.5" y="113.9">+</text>
<text x="185.4" y="112.2">M8</text>
<text x="21.3" y="116.4">Vs</text>
<text x="136.4" y="115.2">GND</text>
<text x="171.5" y="119">PWM</text>
<text x="185.4" y="119.8">M9</text>
<text x="185.4" y="114.7">Motor_Servo</text>
<text x="19.9" y="124.3" transform="rotate(-90 19.9 124.3)">L298N</text>
<text x="31.3" y="124.7" transform="rotate(-90 31.3 124.7)">OUT1</text>
<text x="33.9" y="124.7" transform="rotate(-90 33.9 124.7)">OUT2</text>
<text x="39" y="124.7" transform="rotate(-90 39 124.7)">OUT3</text>
<text x="41.5" y="124.7" transform="rotate(-90 41.5 124.7)">OUT4</text>
<text x="127.9" y="120.1" transform="rotate(-90 127.9 120.1)">GND</text>
<text x="130.4" y="120.1" transform="rotate(-90 130.4 120.1)">CE</text>
<text x="132.9" y="120.1" transform="rotate(-90 132.9 120.1)">SCL</text>
<text x="135.5" y="120.1" transform="rotate(-90 135.5 120.1)">SDA</text>
<text x="138" y="120.1" transform="rotate(-90 138 120.1)">VCC</text>
<text x="140.6" y="120.1" transform="rotate(-90 140.6 120.1)">V+</text>
<text x="171.5" y="121.5">+</text>
<text x="185.4" y="122.4">Motor_Servo</text>
<text x="130.4" y="131.4" transform="rotate(-90 130.4 131.4)">CE</text>
<text x="140.6" y="131.6" transform="rotate(-90 140.6 131.6)">V+</text>
<text x="171.5" y="126.6">PWM</text>
<text x="171.5" y="129.1">+</text>
<text x="185.4" y="127.4">M10</text>
<text x="185.4" y="130">Motor_Servo</text>
<text x="127.9" y="132.9" transform="rotate(-90 127.9 132.9)">GND</text>
<text x="132.9" y="132.5" transform="rotate(-90 132.9 132.5)">SCL</text>
<text x="135.5" y="132.5" transform="rotate(-90 135.5 132.5)">SDA</text>
<text x="136.1" y="135.5">PWM</text>
<text x="137.6" y="136.8">V+</text>
<text x="138" y="132.6" transform="rotate(-90 138 132.6)">VCC</text>
<text x="171.5" y="135.5">PWM</text>
<text x="185.4" y="136.3">M11</text>
<text x="19.4" y="138.2">+</text>
<text x="38.5" y="138.2">+</text>
<text x="136.1" y="140.6">PWM</text>
<text x="136.4" y="138">GND</text>
<text x="136.4" y="143.1">GND</text>
<text x="137.6" y="141.8">V+</text>
<text x="171.5" y="138">+</text>
<text x="185.4" y="138.9">Motor_Servo</text>
<text x="26.3" y="147.6" transform="rotate(-90 26.3 147.6)">M21</text>
<text x="45.3" y="147.6" transform="rotate(-90 45.3 147.6)">M22</text>
<text x="125.3" y="144" transform="rotate(-90 125.3 144)">PCA9685</text>
<text x="136.1" y="145.6">PWM</text>
<text x="136.4" y="148.2">GND</text>
<text x="137.6" y="146.9">V+</text>
<text x="171.5" y="144.4">PWM</text>
<text x="171.5" y="146.9">+</text>
<text x="185.4" y="145.2">M12</text>
<text x="185.4" y="147.8">Motor_Servo</text>
<text x="28.8" y="152.5" transform="rotate(-90 28.8 152.5)">Motor_DC</text>
<text x="47.9" y="152.5" transform="rotate(-90 47.9 152.5)">Motor_DC</text>
<text x="126.2" y="152">V+</text>
<text x="126.2" y="154.5">GND</text>
<text x="136.1" y="150.7">PWM</text>
<text x="136.1" y="155.8">PWM</text>
<text x="136.4" y="153.3">GND</text>
<text x="137.6" y="152">V+</text>
<text x="171.5" y="153.3">PWM</text>
<text x="171.5" y="155.8">+</text>
<text x="185.4" y="154.1">M13</text>
<text x="136.1" y="160.9">PWM</text>
<text x="136.4" y="158.3">GND</text>
<text x="137.6" y="157.1">V+</text>
<text x="185.4" y="156.6">Motor_Servo</text>
<text x="136.1" y="166">PWM</text>
<text x="136.4" y="163.4">GND</text>
<text x="137.6" y="162.2">V+</text>
<text x="137.6" y="167.2">V+</text>
<text x="171.5" y="162.2">PWM</text>
<text x="171.5" y="164.7">+</text>
<text x="185.4" y="163">M14</text>
<text x="185.4" y="165.5">Motor_Servo</text>
<text x="39.3" y="168.5">R1</text>
<text x="39.4" y="171">1k</text>
<text x="136.1" y="171">PWM</text>
<text x="136.4" y="168.5">GND</text>
<text x="136.4" y="173.6">GND</text>
<text x="137.6" y="172.3">V+</text>
<text x="171.5" y="171">PWM</text>
<text x="171.5" y="173.6">+</text>
<text x="185.4" y="171.9">M15</text>
<text x="29.8" y="174.9">RXD</text>
<text x="30" y="179.9">VCC</text>
<text x="30.1" y="177.4">TXD</text>
<text x="53.3" y="179.9">R2</text>
<text x="105" y="177.7" transform="rotate(-90 105 177.7)">VIN</text>
<text x="110.1" y="178.2" transform="rotate(-90 110.1 178.2)">3V3</text>
<text x="112.6" y="178.6" transform="rotate(-90 112.6 178.6)">+5V</text>
<text x="136.1" y="176.1">PWM</text>
<text x="136.4" y="178.7">GND</text>
<text x="137.6" y="177.4">V+</text>
<text x="171.5" y="179.9">PWM</text>
<text x="185.4" y="174.4">Motor_Servo</text>
<text x="29.7" y="182.5">GND</text>
<text x="53.3" y="182.5">2k</text>
<text x="97" y="182.5">D0/RX</text>
<text x="97" y="185">D1/TX</text>
<text x="110.4" y="182.5">~{RESET}</text>
<text x="127.9" y="183.6" transform="rotate(-90 127.9 183.6)">GND</text>
<text x="130.4" y="183.6" transform="rotate(-90 130.4 183.6)">CE</text>
<text x="132.9" y="183.6" transform="rotate(-90 132.9 183.6)">SCL</text>
<text x="135.5" y="183.6" transform="rotate(-90 135.5 183.6)">SDA</text>
<text x="138" y="183.6" transform="rotate(-90 138 183.6)">VCC</text>
<text x="140.6" y="183.6" transform="rotate(-90 140.6 183.6)">V+</text>
<text x="171.5" y="182.5">+</text>
<text x="185.4" y="180.8">M16</text>
<text x="185.4" y="183.3">Motor_Servo</text>
<text x="23" y="187.6">HC 05</text>
<text x="97" y="187.6">D2</text>
<text x="97" y="190.1">D3</text>
<text x="110.7" y="187.6">IOREF</text>
<text x="171.5" y="188.8">PWM</text>
<text x="171.5" y="191.4">+</text>
<text x="185.4" y="189.7">M17</text>
<text x="97" y="192.6">D4</text>
<text x="97" y="195.2">D5</text>
<text x="97" y="197.7">D6</text>
<text x="111.5" y="192.6">AREF</text>
<text x="113.8" y="197.7">A0</text>
<text x="171.5" y="197.7">PWM</text>
<text x="185.4" y="192.2">Motor_Servo</text>
<text x="97" y="200.3">D7</text>
<text x="97" y="202.8">D8</text>
<text x="113.8" y="200.3">A1</text>
<text x="113.8" y="202.8">A2</text>
<text x="171.5" y="200.3">+</text>
<text x="185.4" y="198.6">M18</text>
<text x="185.4" y="201.1">Motor_Servo</text>
<text x="97" y="205.3">D9</text>
<text x="97" y="207.9">D10</text>
<text x="108.9" y="207.9">SDA/A4</text>
<text x="113.8" y="205.3">A3</text>
<text x="97" y="210.4">D11</text>
<text x="97" y="213">D12</text>
<text x="97" y="215.5">D13</text>
<text x="108.9" y="215.5">SDA/A4</text>
<text x="109" y="210.4">SCL/A5</text>
<text x="92.7" y="220.6">A1</text>
<text x="105" y="221.7" transform="rotate(-90 105 221.7)">GND</text>
<text x="107.5" y="221.7" transform="rotate(-90 107.5 221.7)">GND</text>
<text x="109" y="218">SCL/A5</text>
<text x="110.1" y="221.7" transform="rotate(-90 110.1 221.7)">GND</text>
<text x="80" y="223.1">Arduino_UNO_R3</text>
</g>
<g font-size="1.8" fill="#0f0f0f">
<text x="77.5" y="13.6">U6</text>
<text x="16.2" y="52.1" transform="rotate(-90 16.2 52.1)">U4</text>
<text x="107.6" y="54.6" transform="rotate(-90 107.6 54.6)">U8</text>
<text x="136.8" y="54.6" transform="rotate(-90 136.8 54.6)">U7</text>
<text x="122.8" y="80" transform="rotate(-90 122.8 80)">U3</text>
<text x="17.4" y="124.5" transform="rotate(-90 17.4 124.5)">U5</text>
<text x="122.8" y="143.5" transform="rotate(-90 122.8 143.5)">U2</text>
<text x="22.9" y="185.1">U1</text>
</g>
<g font-size="1.8" fill="#a90000">
<text x="74.2" y="23.9">1</text>
<text x="74.2" y="18.8">2</text>
<text x="97.1" y="18.8">6</text>
<text x="97.1" y="23.9">7</text>
<text x="18.3" y="33.7">1</text>
<text x="28.5" y="33.7">2</text>
<text x="37.4" y="33.7">1</text>
<text x="47.6" y="33.7">2</text>
<text x="112.8" y="35" transform="rotate(-90 112.8 35)">2</text>
<text x="117.9" y="35" transform="rotate(-90 117.9 35)">1</text>
<text x="126.7" y="35" transform="rotate(-90 126.7 35)">1</text>
<text x="131.8" y="35" transform="rotate(-90 131.8 35)">2</text>
<text x="29" y="43.9" transform="rotate(-90 29 43.9)">2</text>
<text x="31.5" y="43.9" transform="rotate(-90 31.5 43.9)">3</text>
<text x="36.6" y="44.5" transform="rotate(-90 36.6 44.5)">13</text>
<text x="39.1" y="44.5" transform="rotate(-90 39.1 44.5)">14</text>
<text x="169.5" y="48">1</text>
<text x="169.5" y="50.5">2</text>
<text x="169.5" y="53.1">3</text>
<text x="17.1" y="54.4">4</text>
<text x="17.1" y="56.9">9</text>
<text x="50.1" y="56.9">8</text>
<text x="112.8" y="57.9" transform="rotate(-90 112.8 57.9)">6</text>
<text x="117.9" y="57.9" transform="rotate(-90 117.9 57.9)">7</text>
<text x="126.7" y="57.9" transform="rotate(-90 126.7 57.9)">7</text>
<text x="131.8" y="57.9" transform="rotate(-90 131.8 57.9)">6</text>
<text x="169.5" y="56.9">1</text>
<text x="169.5" y="59.4">2</text>
<text x="49.5" y="62">15</text>
<text x="50.1" y="64.5">1</text>
<text x="126.7" y="64.2" transform="rotate(-90 126.7 64.2)">1</text>
<text x="129.3" y="64.2" transform="rotate(-90 129.3 64.2)">2</text>
<text x="131.8" y="64.2" transform="rotate(-90 131.8 64.2)">3</text>
<text x="134.4" y="64.2" transform="rotate(-90 134.4 64.2)">4</text>
<text x="136.9" y="64.2" transform="rotate(-90 136.9 64.2)">5</text>
<text x="139.4" y="64.2" transform="rotate(-90 139.4 64.2)">6</text>
<text x="169.5" y="62">3</text>
<text x="169.5" y="65.8">1</text>
<text x="21.3" y="71.8" transform="rotate(-90 21.3 71.8)">5</text>
<text x="23.9" y="71.8" transform="rotate(-90 23.9 71.8)">7</text>
<text x="26.4" y="71.8" transform="rotate(-90 26.4 71.8)">6</text>
<text x="169.5" y="68.3">2</text>
<text x="169.5" y="70.9">3</text>
<text x="31.5" y="72.4" transform="rotate(-90 31.5 72.4)">10</text>
<text x="34" y="72.4" transform="rotate(-90 34 72.4)">12</text>
<text x="36.6" y="72.4" transform="rotate(-90 36.6 72.4)">11</text>
<text x="169.5" y="74.7">1</text>
<text x="169.5" y="77.2">2</text>
<text x="169.5" y="79.8">3</text>
<text x="169.5" y="83.6">1</text>
<text x="123.1" y="87.4">13</text>
<text x="123.1" y="89.9">14</text>
<text x="169.5" y="86.1">2</text>
<text x="169.5" y="88.6">3</text>
<text x="169.5" y="92.5">1</text>
<text x="169.5" y="95">2</text>
<text x="22.6" y="99.8" transform="rotate(-90 22.6 99.8)">5</text>
<text x="25.1" y="99.8" transform="rotate(-90 25.1 99.8)">7</text>
<text x="27.7" y="99.8" transform="rotate(-90 27.7 99.8)">6</text>
<text x="32.8" y="100.4" transform="rotate(-90 32.8 100.4)">10</text>
<text x="35.3" y="100.4" transform="rotate(-90 35.3 100.4)">12</text>
<text x="37.8" y="100.4" transform="rotate(-90 37.8 100.4)">11</text>
<text x="169.5" y="101.3">1</text>
<text x="169.5" y="97.5">3</text>
<text x="50.8" y="107.7">15</text>
<text x="51.4" y="105.2">1</text>
<text x="169.5" y="103.9">2</text>
<text x="169.5" y="106.4">3</text>
<text x="18.3" y="112.8">9</text>
<text x="51.4" y="112.8">8</text>
<text x="169.5" y="110.2">1</text>
<text x="169.5" y="112.8">2</text>
<text x="18.3" y="115.3">4</text>
<text x="169.5" y="115.3">3</text>
<text x="169.5" y="117.9">1</text>
<text x="126.7" y="122.6" transform="rotate(-90 126.7 122.6)">7</text>
<text x="129.3" y="122.6" transform="rotate(-90 129.3 122.6)">8</text>
<text x="131.8" y="122.6" transform="rotate(-90 131.8 122.6)">9</text>
<text x="134.4" y="123.2" transform="rotate(-90 134.4 123.2)">10</text>
<text x="136.9" y="123.2" transform="rotate(-90 136.9 123.2)">11</text>
<text x="139.4" y="123.2" transform="rotate(-90 139.4 123.2)">12</text>
<text x="169.5" y="125.5">1</text>
<text x="169.5" y="120.4">2</text>
<text x="169.5" y="122.9">3</text>
<text x="30.2" y="127.7" transform="rotate(-90 30.2 127.7)">2</text>
<text x="32.8" y="127.7" transform="rotate(-90 32.8 127.7)">3</text>
<text x="37.8" y="128.3" transform="rotate(-90 37.8 128.3)">13</text>
<text x="40.4" y="128.3" transform="rotate(-90 40.4 128.3)">14</text>
<text x="126.7" y="127.7" transform="rotate(-90 126.7 127.7)">1</text>
<text x="129.3" y="127.7" transform="rotate(-90 129.3 127.7)">2</text>
<text x="131.8" y="127.7" transform="rotate(-90 131.8 127.7)">3</text>
<text x="134.4" y="127.7" transform="rotate(-90 134.4 127.7)">4</text>
<text x="136.9" y="127.7" transform="rotate(-90 136.9 127.7)">5</text>
<text x="139.4" y="127.7" transform="rotate(-90 139.4 127.7)">6</text>
<text x="169.5" y="128">2</text>
<text x="169.5" y="130.6">3</text>
<text x="169.5" y="134.4">1</text>
<text x="169.5" y="136.9">2</text>
<text x="19.6" y="140.4">1</text>
<text x="29.8" y="140.4">2</text>
<text x="38.7" y="140.4">1</text>
<text x="48.8" y="140.4">2</text>
<text x="169.5" y="139.4">3</text>
<text x="169.5" y="143.3">1</text>
<text x="169.5" y="145.8">2</text>
<text x="169.5" y="148.3">3</text>
<text x="123.1" y="150.9">13</text>
<text x="123.1" y="153.4">14</text>
<text x="169.5" y="152.1">1</text>
<text x="169.5" y="154.7">2</text>
<text x="169.5" y="157.2">3</text>
<text x="169.5" y="161">1</text>
<text x="169.5" y="163.6">2</text>
<text x="169.5" y="166.1">3</text>
<text x="34.9" y="173.7">1</text>
<text x="103.9" y="173.4" transform="rotate(-90 103.9 173.4)">8</text>
<text x="109" y="173.4" transform="rotate(-90 109 173.4)">4</text>
<text x="111.5" y="173.4" transform="rotate(-90 111.5 173.4)">5</text>
<text x="169.5" y="169.9">1</text>
<text x="169.5" y="172.5">2</text>
<text x="34.9" y="176.3">2</text>
<text x="34.9" y="178.8">3</text>
<text x="169.5" y="178.8">1</text>
<text x="169.5" y="175">3</text>
<text x="34.9" y="181.4">4</text>
<text x="93.9" y="181.4">15</text>
<text x="93.9" y="183.9">16</text>
<text x="117.4" y="181.4">3</text>
<text x="169.5" y="181.4">2</text>
<text x="169.5" y="183.9">3</text>
<text x="93.9" y="186.4">17</text>
<text x="93.9" y="189">18</text>
<text x="93.9" y="191.5">19</text>
<text x="116.8" y="191.5">30</text>
<text x="117.4" y="186.4">2</text>
<text x="126.7" y="186.1" transform="rotate(-90 126.7 186.1)">7</text>
<text x="129.3" y="186.1" transform="rotate(-90 129.3 186.1)">8</text>
<text x="131.8" y="186.1" transform="rotate(-90 131.8 186.1)">9</text>
<text x="134.4" y="186.7" transform="rotate(-90 134.4 186.7)">10</text>
<text x="136.9" y="186.7" transform="rotate(-90 136.9 186.7)">11</text>
<text x="139.4" y="186.7" transform="rotate(-90 139.4 186.7)">12</text>
<text x="169.5" y="187.7">1</text>
<text x="169.5" y="190.2">2</text>
<text x="93.9" y="194.1">20</text>
<text x="93.9" y="196.6">21</text>
<text x="117.4" y="196.6">9</text>
<text x="169.5" y="196.6">1</text>
<text x="169.5" y="192.8">3</text>
<text x="93.9" y="199.1">22</text>
<text x="93.9" y="201.7">23</text>
<text x="116.8" y="199.1">10</text>
<text x="116.8" y="201.7">11</text>
<text x="169.5" y="199.1">2</text>
<text x="169.5" y="201.7">3</text>
<text x="93.9" y="204.2">24</text>
<text x="93.9" y="206.8">25</text>
<text x="93.9" y="209.3">26</text>
<text x="116.8" y="204.2">12</text>
<text x="116.8" y="206.8">13</text>
<text x="116.8" y="209.3">14</text>
<text x="93.9" y="211.8">27</text>
<text x="93.9" y="214.4">28</text>
<text x="116.8" y="214.4">31</text>
<text x="116.8" y="216.9">32</text>
<text x="103.9" y="224.8" transform="rotate(-90 103.9 224.8)">29</text>
<text x="106.4" y="224.2" transform="rotate(-90 106.4 224.2)">6</text>
<text x="109" y="224.2" transform="rotate(-90 109 224.2)">7</text>
</g>
</svg>
